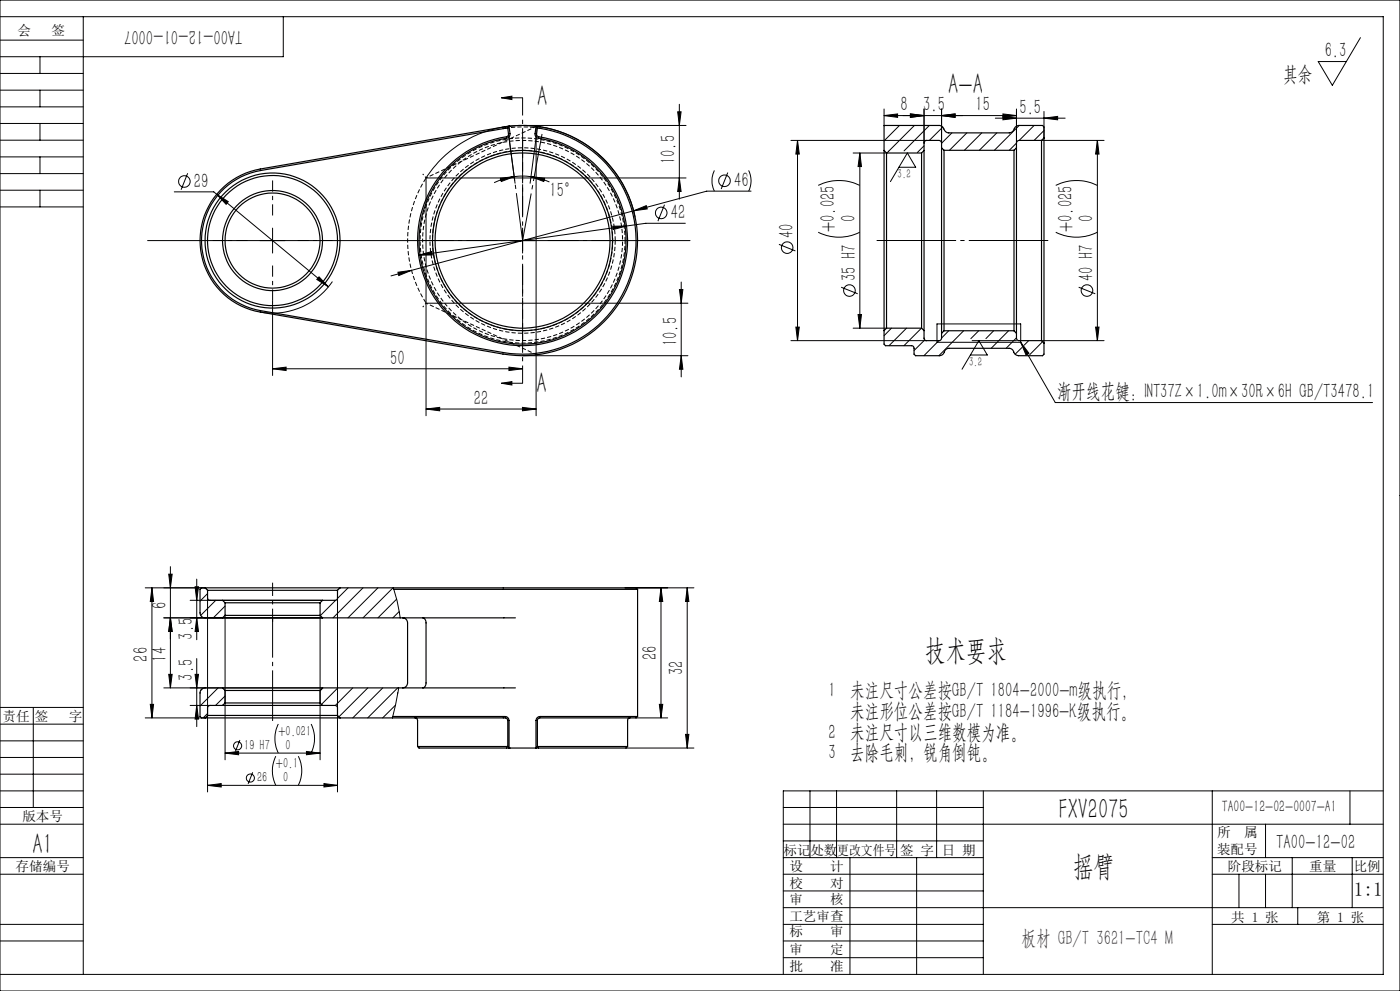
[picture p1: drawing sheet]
<svg xmlns="http://www.w3.org/2000/svg" width="420mm" height="297mm" viewBox="0 0 420 297" stroke-linecap="round" stroke-linejoin="round" font-family="sans-serif">
<path d="M127.8 53.3l27.5-12.8M126.8 72.1a30 30 0 0 0 44.5 26.3 30 30 0 0 0 1.5-51.7 30 30 0 0 0-46 23.6v1.8M160.6 106.1l-32.8-15.2" fill="none" stroke="#000" stroke-width=".3" stroke-dasharray="1.3 .6" stroke-dashoffset=".7" stroke-linecap="butt"/>
<path d="M160.6 38l.8-.1M160.6 106.1l.8 .2" fill="none" stroke="#000" stroke-width=".3" stroke-dasharray="1.3 .6" stroke-dashoffset=".4" stroke-linecap="butt"/>
<path d="M184.6 72.1a27.8 27.8 0 0 1-41.2 24.3 27.8 27.8 0 0 1-1.5-47.8 27.8 27.8 0 0 1 42.6 21.8l.1 1.7M161.2 106.3l-.6-.2M161.3 106.3h-.1" fill="none" stroke="#000" stroke-width=".3" stroke-dasharray="1.3 .6" stroke-linecap="butt"/>
<path d="M155.3 40.5l5.3-2.5" fill="none" stroke="#000" stroke-width=".3" stroke-dasharray="1.3 .6" stroke-dashoffset=".6" stroke-linecap="butt"/>
<path d="M183.8 72.1a27 27 0 0 0-40.1-23.7 27 27 0 0 0-1.4 46.5 27 27 0 0 0 41.5-21.1v-1.7" fill="none" stroke="#000" stroke-width=".3" stroke-dasharray="1.3 .6" stroke-dashoffset=".5" stroke-linecap="butt"/>
<path d="M127.8 53.3l-1-1.2M126.8 92l1-1.1" fill="none" stroke="#000" stroke-width=".3" stroke-dasharray="1.3 .6" stroke-dashoffset=".8" stroke-linecap="butt"/>
<path d="M127.8 90.9a34.5 34.5 0 0 1 0-37.6" fill="none" stroke="#000" stroke-width=".3" stroke-dasharray="1.3 .6" stroke-dashoffset="-.2" stroke-linecap="butt"/>
<path d="M151.6 38.4l5.1-.4 5.3 .4M187.5 72.1a30.8 30.8 0 0 0-45.6-26.9 30.8 30.8 0 0 0-1.5 52.9 30.8 30.8 0 0 0 47.1-24.2v-1.8" fill="none" stroke="#000" stroke-width=".3" stroke-dasharray="1.3 .6" stroke-dashoffset=".2" stroke-linecap="butt"/>
<g fill="none" stroke="#000" stroke-width=".35">
<path d="M152.3 38.3l.2 1.8-.2 .7a31.7 31.7 0 0 0-23.8 45.2 31.5 31.5 0 0 0 53.8 4.6 31.5 31.5 0 0 0-21-49.7l-.3-.5 .2-2.1M152.3 38.3l-74.2 12.8a21.3 21.3 0 0 0-17.6 21 21.3 21.3 0 0 0 17.6 21l72.9 12.6a34 34 0 0 0 39.4-28.5 34 34 0 0 0-29.2-38.9M152.7 37.8l.3 2.3a1.22 1.22 0 0 1-1 1.3 31.1 31.1 0 0 0-21.1 47.7 31.1 31.1 0 0 0 52.2-.4 31.1 31.1 0 0 0-21.8-47.4l-.5-.3-.3-.7 .3-2.5M152.7 37.8h.1M152.7 37.8a33.2 33.2 0 0 1 8.1 0M152.7 37.8l-1.2 .2M152.7 37.8l-.4 .5M160.8 37.8a34.5 34.5 0 0 1 30.1 39.3 34.5 34.5 0 0 1-40 29l-72.8-12.6a21.7 21.7 0 0 1-18.1-21.4 21.7 21.7 0 0 1 18.1-21.4l73.4-12.7M160.8 37.8h.1M160.8 37.8l.6 .1M160.8 37.8l.4 .5M265.2 45.1v54"/>
<path d="M265.2 45.1l.8 .8M266 45.9v52.5M266 45.9h10.5M276.5 45.9v52.5M277.2 45.1v54M277.2 45.1l-.7 .8M282.5 44.3v-1.4l-.5-.7-4-.1-.5 .1-.3 .5v2.4M282.5 44.3v55.6M282.5 44.3l.7 .7M283.2 45v54.1M283.2 45h21M304.2 45v54.1"/>
<path d="M304.9 44.3v55.6M304.9 44.3l-.7 .7M312.5 42.1v60M312.5 42.1l-7.1 .1-.5 .7v1.4M313.2 41.3v-3.2l-.4-.5h-7.1a1.85 1.85 0 0 0-1.7 1.6l-.5 .4-.7 .2h-18.2a2.59 2.59 0 0 1-1.8-1.8l-.9-.4h-16.7v7.5M313.2 41.3v61.5M313.2 41.3l-.7 .8M265.2 99.1v4l.4 .5h7.8a.73 .73 0 0 1 .8 .7v1.8l.5 .5h7.1a1.91 1.91 0 0 0 1.7-1.6l.9-.6h18.3a1.69 1.69 0 0 1 1.6 1.5l.3 .4 1 .3h7.2l.4-.5v-3.3M266 98.4l-.8 .7M266 98.4h10.5M276.5 98.4l.7 .7M277.2 99.1v2.4l.6 .6h4.2l.5-.8v-1.4"/>
<path d="M283.2 99.1l-.7 .8M283.2 99.1h21M304.2 99.1l.7 .8M304.9 99.9v1.4l.5 .8h7.1M312.5 102.1l.7 .7M61.5 176.2h-1l-.5 .4v7.1a1.51 1.51 0 0 0 1.5 1.5h5.2M61.5 176.2h40.5M61.5 176.2l.8 .7M62.3 176.9v2.4l.3 .5 4.1 .1M62.3 176.9h38.9M66.7 179.9h30.1M66.7 179.9l.8 .8"/>
<path d="M96.8 179.9l-.8 .8M101.2 176.9v2.4l-.3 .5-4.1 .1M102 176.2h88.8l.5 .4M102 176.2l-.8 .7M118.1 176.6h73.2M191.3 176.6v38.1M66.7 185.2h30.1M67.5 180.7h28.5M67.5 184.4h28.5M67.5 180.7v3.7M67.5 184.4l-.8 .8M96 184.4l.8 .8"/>
<path d="M96 180.7v3.7M96.8 185.2h57.8M120.8 185.2a1.51 1.51 0 0 1 1.5 1.5v18a1.51 1.51 0 0 1-1.5 1.5M126.8 185.2a1.28 1.28 0 0 1 1 1.5v18a1.25 1.25 0 0 1-1 1.5M61.5 215.2h40.5M62.3 214.4h38.9M62.3 214.4l-.8 .8M66.7 206.2h-5.2a1.57 1.57 0 0 0-1.5 1.5v7l.5 .5h1M66.7 211.4h-3.7l-.5 .2-.2 .4v2.4M66.7 206.2h30.1M66.7 211.4h30.1M66.7 206.2l.8 .7"/>
<path d="M67.5 206.9h28.5M67.5 210.7h28.5M67.5 206.9v3.8M67.5 210.7l-.8 .7M96 206.9v3.8M96 210.7l.8 .7M96.8 206.2h57.8M96.8 211.4h3.7l.5 .2 .2 .4v2.4M96.8 206.2l-.8 .7M101.2 214.4l.8 .8M102 215.2h49.3a.91 .91 0 0 1 1 .7v7.8M117.8 214.7h33.3a1.45 1.45 0 0 1 1.6 1.2v8.3"/>
<path d="M124.5 215.2l.6 .2 .2 .5v7.8M189 215.2l-.4 .1-.3 .5v7.9M191.3 214.7h-29.3a1.21 1.21 0 0 0-1.2 1.2v8.3M191.3 214.7l-.5 .5h-29.1l-.5 .7v7.8M125.3 223.7h27M125.3 223.7l.4 .5h27M152.3 223.7l.4 .5M152.7 224.2h8.1M152.7 224.2h.1M160.8 224.2h.1M161.2 223.7h27.1M161.2 223.7l-.4 .5"/>
<path d="M188.3 223.7l-.5 .5h-27"/>
<circle cx="81.7" cy="72.1" r="19.5"/>
<circle cx="81.8" cy="72.1" r="14.3"/>
<circle cx="81.8" cy="72.1" r="15"/>
<circle cx="81.8" cy="72.1" r="20.2"/>
<circle cx="156.8" cy="72.1" r="27"/>
<circle cx="156.8" cy="72.1" r="26.3"/>
</g>
<g fill="none" stroke="#000" stroke-width=".3">
<path d="M0 0h420v297h-420zM0 12h25M0 5h415v287h-415M12 17v5M25 5v287M85 5v12h-85M408.1 11.3l-8.4 14.3-4.2-7.2h8.4M0 22h25M0 27h25M0 32h25M0 37h25M12 27v5"/>
<path d="M12 37v5M150.4 29.3l3.2-.5v1zM150.4 29.3h6.4M156.8 37.6h49M160.8 37.8v86.8M203.3 33.5h1l-.5 4.1zM203.8 31.3v28.4M265.2 34.6l4.1-.5v1.1zM265.2 32.7v4.9M265.4 37.6l-.2 .1M269.8 37.6l-4.6 4.6M273.1 34.1l4.1 .5-4.1 .6z"/>
<path d="M274.3 37.6l-7.6 7.6M277.2 32.7v10.2M278.8 37.6l-7.6 7.6M282.5 32.7v10.2M282.5 34.6l4-.5v1.1zM282.8 38.1l-4 4M285.6 39.8l-3.1 3.1M290.1 39.8l-5.3 5.2M294.5 39.8l-5.2 5.2M298.6 35.4h20.9M299 39.8l-5.2 5.2M300.9 34.9l4 .5-4 .5z"/>
<path d="M300.9 34.1l4 .5-4 .6zM304.9 34.6h-39.7M304.9 32.7v10.2M305.8 37.6l-7.5 7.4M310.2 37.6l-4.4 4.5M313.2 35.4l4.1-.5v1zM313.2 33.4v7.9M313.2 39.1l-3 3M0 42h25M0 47h25M0 52h25M0 57h25"/>
<path d="M12 47v5M12 57v5M52.3 57.5h11.8l.9 .7M56.3 51.9l-2 5M65 58.2l3.5 2.2-.7 .8zM65 58.2l33.5 27.8M127.8 53.3h78M127.8 53.3v71.3M127.8 53.3a34.5 34.5 0 0 1 35.3-15.1 34.5 34.5 0 0 1 27.4 26.9M150.1 53.4l4.1-.5-3.8 1.5zM152.5 40.1l2 14.8M154.2 52.9l1.9-.1 3.2 .1"/>
<path d="M154.2 52.9l-3.6 .9-2.4 .9M159.3 52.9l4.1 .5-.3 1zM159.3 52.9l3.1 .7 2.4 .9M161 40.1l-2 14.8M203.8 53.3l.5 4.1h-1zM214.3 51.1a7.2 7.2 0 0 0 0 6.2M218.3 51.7l-1.9 5M224.6 51.1a6.9 6.9 0 0 1 0 6.2M225.3 57.3h-13.3l-88.6 23.7M237.3 42.1h40.7M239.3 42.1v60M239.3 42.1l.5 4.1h-1z"/>
<path d="M245.5 55.6a14.1 14.1 0 0 1 12.4 0M255.9 45.9h10.1M258 45.9l.4 4h-1zM258 45.9v52.5M266.6 45.3l-.5 .6M269.7 50.1h5l-2.5-4.2-5.1 8.5M277.2 43.7l-2 2M304.9 42.9l-2.1 2.1M312.5 42.1h18.7M316.7 55.6a14.1 14.1 0 0 1 12.5 0M329.2 42.1l.5 4.1h-1zM329.2 42.1v60"/>
<path d="M0 62h25M44.3 72.1h162.7M81.8 68.4v7.4M125.6 76.5l3.9-1.1 .2 1zM156.8 68.4v7.4M183.8 67.8l4.2-.1-4 1.1zM188 67.7l-62.4 8.8M190.1 63.2l3.8-1.6 .3 1zM199.4 61.3l-2 5M205.6 66.9h-11.9l-5.7 .8M233.7 73.2l4.9 2M245.5 69.6a13.8 13.8 0 0 0 12.4 0"/>
<path d="M316.7 69.6a13.8 13.8 0 0 0 12.5 0M81.8 90.1v22.4M95.7 83l2.8 3-3.5-2.3zM99.7 84.4a21.7 21.7 0 0 1-21.6 9.1M119.4 81.6l4-.6-3.8 1.6zM123.4 81l-6.1 1.7M127.8 90.9h78.6M203.8 86.8h1.1l-.5 4.1zM204.4 84.5v28.5M238.8 98h1l-.5 4.1zM252.3 86.1l5 1.9M255.9 98.4h10.1"/>
<path d="M257.4 94.3h1l-.4 4.1zM267.4 98.4l-2.2 2.2M272 98.4l-5.3 5.2M276.4 98.4l-5.2 5.2M281.1 97.1h25.1v5.5h-25.1zM284.6 99.1l-2.1 2.2M289.1 99.1l-7.4 7.5M293.6 99.1l-2.3 2.4M298.1 99.1l-2.3 2.4M302.6 99.1l-5.2 5.3M323.6 86.1l5 1.9M328.7 98h1l-.5 4.1z"/>
<path d="M81.8 110.5h75M81.8 110.5l4-.5v1.1zM150.4 114.9l3.2-.5v1zM150.4 114.9h6.4M152.7 110l4.1 .5-4.1 .6zM156.8 106.6h49.6M204.4 106.6l.5 4.1h-1.1zM237.3 102.1h40.7M277.4 101.9l-3.2 3.2M281.7 102.1l-4.5 4.5M291.1 106.4h5.1l-2.5-4.3-5.1 8.6M291.6 102.1h13.3"/>
<path d="M304.9 101.2l-3.1 3.2M306.2 102.6l2.5 3.3-.9 .5zM306.2 102.6l10.4 18h95.2M306.6 104.2l-2 1.9M308.6 102.1l-1.3 1.3M312.5 102.1h18.7M312.8 102.4l-3.9 3.9M127.8 122.6l4.1-.5v1zM127.8 122.6h33M156.7 122.1l4.1 .5-4.1 .5zM43.6 176.2h17.9M45.6 176.2l.5 4.1h-1z"/>
<path d="M45.6 176.2v39M50.6 172.1h1l-.5 4.1zM51.1 169.8v36.4M57 179.9h39.8M58.5 175.9h1l-.5 4zM59 173.6v18.1M62.3 179.2v58.1M62.3 177.9l-2.3 2.3M64.7 179.9l-4.5 4.5M100.7 179.9l-4.6 4.6M101.2 179.2v58.1M104.4 176.2l-3.2 3.1"/>
<path d="M108.9 176.2l-9 9M113.4 176.2l-9 9M117.9 176.2l-9 9M118 176.2l1.1 3.9 1 5.1M119 179.6l-5.6 5.6M187.5 176.2h20.7M198.3 176.2l.5 4.1h-1zM198.3 176.2v39M206.2 176.2l.5 4.1h-1zM206.2 176.2v48M49.1 185.2h47.7M51.1 185.2l.5 4.1h-1z"/>
<path d="M59 197.4v20.4M59 185.2l.5 4.1h-1zM67.5 184.4v43.3M67.5 181.6l-3.5 3.6M96 184.4v43.3M119.8 183.3l-1.9 1.9M0 212h25M0 217h25M10 212v30M43.6 215.2h17.9M45.1 211.1h1l-.5 4.1zM49.1 206.2h47.7"/>
<path d="M50.6 202.1h1l-.5 4.1zM57 211.4h6M58.5 202.1h1l-.5 4.1zM59 211.4l.5 4.1h-1zM60.7 206.4l-.5 .5M62.3 213.9l-1.4 1.3M65.4 206.2l-5.4 5.4M67.5 208.6l-2.8 2.8M83.5 217a9.7 9.7 0 0 0 0 8.7M93.3 217a9.7 9.7 0 0 1 0 8.7M96.9 206.2l-.9 .8M101.4 206.2l-5 4.9"/>
<path d="M105.8 206.2l-5.2 5.2M110.3 206.2l-8.6 8.6M114.8 206.2l-9 9M118.6 211.3l-3.8 3.9M119.3 206.2l-9 9M119.6 206.2l-1.9 9M190.8 215.2h9.5M197.8 211.1h1l-.5 4.1zM0 227h25M0 222h25M0 237h25M0 232h25"/>
<path d="M62.3 235.4h38.9M62.3 235.4l4.1-.6v1.1zM67.5 225.7h28.5M67.5 225.7l4.1-.5v1zM72 221.8l-1.4 3.4M75.8 231.5l-1.4 3.4M82.7 226.6a9.8 9.8 0 0 0 0 8.7M89.5 226.6a9.8 9.8 0 0 1 0 8.7M91.9 225.2l4.1 .5-4.1 .5zM97.2 234.8l4 .6-4 .5zM187.8 224.2h20.4M205.7 220.1h1l-.5 4.1z"/>
<path d="M243 237v20M251 237v20M269 237v20M281 237v20M295 237v55M363.7 237v55M405 237v10M415 237h-180v55M0 247h25M0 257h25M0 242h25M235 257h60"/>
<path d="M235 252h60M235 247h180M235 242h60M255 257v35M275 257v35M363.7 257h51.3M379.7 247v10M387.7 257v15M405.7 257v15M0 277h25M0 262h25M235 272h180"/>
<path d="M235 277h60M235 267h60M235 262h60M363.7 277h51.3M363.7 262h51.3M371.7 262v10M379.7 262v10M389.3 272v5M0 282h25M235 282h60M235 287h60"/>
<circle cx="55.3" cy="54.4" r="1.73"/>
<circle cx="217.3" cy="54.2" r="1.73"/>
<circle cx="198.4" cy="63.8" r="1.73"/>
<circle cx="236.2" cy="74.2" r="1.73"/>
<circle cx="254.8" cy="87.1" r="1.73"/>
<circle cx="326.1" cy="87.1" r="1.73"/>
<circle cx="71.3" cy="223.5" r="1.22"/>
<circle cx="75.1" cy="233.2" r="1.22"/>
</g>
<path d="M156.8 29.3v85.6" fill="none" stroke="#000" stroke-width=".3" stroke-dasharray="6.3 1.3 1.3 1.3" stroke-dashoffset="1" stroke-linecap="butt"/>
<path d="M314.5 72.1h-51.5" fill="none" stroke="#000" stroke-width=".3" stroke-dasharray="30.5 1.3 1.3 1.3" stroke-dashoffset="6.6" stroke-linecap="butt"/>
<path d="M81.8 186.4v-11.8" fill="none" stroke="#000" stroke-width=".3" stroke-dasharray="30.5 1.3 1.3 1.3" stroke-dashoffset="26.5" stroke-linecap="butt"/>
<path d="M81.8 216.1v-30.7" fill="none" stroke="#000" stroke-width=".3" stroke-dasharray="30.5 1.3 1.3 1.3" stroke-dashoffset="15.3" stroke-linecap="butt"/>
<path d="M74.3 72.1h-10.5M81.8 64.6v-10.5M81.8 79.6v10.5M89.3 72.1h10.5" fill="none" stroke="#000" stroke-width=".3" stroke-dasharray="30.5 1.3 1.3 1.3" stroke-dashoffset="27.1" stroke-linecap="butt"/>
<path d="M149.3 72.1h-22.5M156.8 64.6v-22.5M156.8 79.6v22.5M164.3 72.1h22.5" fill="none" stroke="#000" stroke-width=".3" stroke-dasharray="30.5 1.3 1.3 1.3" stroke-dashoffset="21.1" stroke-linecap="butt"/>
<path d="M156.8 72.1l-4.3-32.2M156.8 72.1l5.8-32" fill="none" stroke="#000" stroke-width=".3" stroke-dasharray="30.5 1.3 1.3 1.3" stroke-dashoffset="16.2" stroke-linecap="butt"/>
<g fill="#000">
<path d="M150.4 29.3l3.2-.5v1zM150.4 114.9l3.2-.5v1z"/>
<path d="M273.1 34.1l4.1 .5-4.1 .6zM282.5 34.6l4-.5v1.1z"/>
<path d="M282.5 34.6l4-.5v1.1zM300.9 34.1l4 .5-4 .6z"/>
<path d="M203.8 53.3l.5 4.1h-1zM203.3 33.5h1l-.5 4.1zM51.1 185.2l.5 4.1h-1zM50.6 172.1h1l-.5 4.1z"/>
<path d="M258 45.9l.4 4h-1zM257.4 94.3h1l-.4 4.1z"/>
<path d="M95.7 83l-.7 .7 3.5 2.3zM65 58.2l2.8 3 .7-.8zM159.3 52.9l4.1 .5-.3 1zM150.1 53.4l4.1-.5-3.8 1.5zM125.6 76.5l4.1-.1-.2-1zM183.8 67.8l.2 1 4-1.1zM119.4 81.6l.2 1 3.8-1.6zM190.1 63.2l4.1-.6-.3-1zM265.2 34.6l4.1-.5v1.1zM273.1 34.1l4.1 .5-4.1 .6zM300.9 34.9l4 .5-4 .5zM313.2 35.4l4.1-.5v1zM306.2 102.6l2.5 3.3-.9 .5z"/>
<path d="M203.8 86.8h1.1l-.5 4.1zM204.4 106.6l.5 4.1h-1.1zM198.3 176.2l.5 4.1h-1zM197.8 211.1h1l-.5 4.1zM206.2 176.2l.5 4.1h-1zM205.7 220.1h1l-.5 4.1zM45.6 176.2l.5 4.1h-1zM45.1 211.1h1l-.5 4.1zM58.5 202.1h1l-.5 4.1zM59 211.4l.5 4.1h-1zM329.2 42.1l.5 4.1h-1zM328.7 98h1l-.5 4.1zM239.3 42.1l.5 4.1h-1zM238.8 98h1l-.5 4.1z"/>
<path d="M81.8 110.5l4-.5v1.1zM152.7 110l4.1 .5-4.1 .6z"/>
<path d="M156.7 122.1l4.1 .5-4.1 .5zM127.8 122.6l4.1-.5v1z"/>
<path d="M59 185.2l.5 4.1h-1zM58.5 175.9h1l-.5 4zM50.6 202.1h1l-.5 4.1zM51.1 185.2l.5 4.1h-1z"/>
<path d="M67.5 225.7l4.1-.5v1zM91.9 225.2l4.1 .5-4.1 .5zM62.3 235.4l4.1-.6v1.1zM97.2 234.8l4 .6-4 .5z"/>
</g>
<g font-size="8.8">
<text x="284.4" y="28.2">A-A</text>
<text x="161.1" y="31.7">A</text>
<text x="160.9" y="117.9">A</text>
<text x="277.6" y="197.7">技术要求</text>
<text x="317.5" y="245.6">FXV2075</text>
<text x="9.8" y="256.1">A1</text>
<text x="321.9" y="262.6">摇臂</text>
</g>
<g font-size="6.3">
<text x="72.8" y="9" transform="rotate(-180 72.8 9)">TA00-12-01-0007</text>
<text x="397.4" y="17.2">6.3</text>
<text x="385" y="24.3">其余</text>
<text x="270.1" y="33.4">8</text>
<text x="277" y="33.4">3.5</text>
<text x="292.7" y="33.4">15</text>
<text x="305.8" y="34.1">5.5</text>
<text x="202.6" y="49.3" transform="rotate(-90 202.6 49.3)">10.5</text>
<text x="58.2" y="56.2">29</text>
<text x="164.8" y="59.1">15°</text>
<text x="220.2" y="56">46</text>
<text x="201.2" y="65.7">42</text>
<text x="238" y="71.3" transform="rotate(-90 238 71.3)">40</text>
<text x="250.5" y="69.6" transform="rotate(-90 250.5 69.6)">+0.025</text>
<text x="256.7" y="66.5" transform="rotate(-90 256.7 66.5)">0</text>
<text x="321.7" y="69.6" transform="rotate(-90 321.7 69.6)">+0.025</text>
<text x="328" y="66.5" transform="rotate(-90 328 66.5)">0</text>
<text x="256.7" y="84.2" transform="rotate(-90 256.7 84.2)">35 H7</text>
<text x="328" y="84.2" transform="rotate(-90 328 84.2)">40 H7</text>
<text x="203.1" y="103.7" transform="rotate(-90 203.1 103.7)">10.5</text>
<text x="117.1" y="109.3">50</text>
<text x="317.1" y="119.4">渐开线花键：INT37Z×1.0m×30R×6H GB/T3478.1</text>
<text x="142.2" y="121.3">22</text>
<text x="49.9" y="182.5" transform="rotate(-90 49.9 182.5)">6</text>
<text x="57.8" y="191.7" transform="rotate(-90 57.8 191.7)">3.5</text>
<text x="197.1" y="197.8" transform="rotate(-90 197.1 197.8)">26</text>
<text x="44.4" y="198.3" transform="rotate(-90 44.4 198.3)">26</text>
<text x="49.9" y="198.3" transform="rotate(-90 49.9 198.3)">14</text>
<text x="57.8" y="203.9" transform="rotate(-90 57.8 203.9)">3.5</text>
<text x="204.9" y="202.3" transform="rotate(-90 204.9 202.3)">32</text>
<text x="248.5" y="208.9">1 未注尺寸公差按GB/T 1804-2000-m级执行，</text>
<text x="255.1" y="215.1">未注形位公差按GB/T 1184-1996-K级执行。</text>
<text x="248.5" y="221.4">2 未注尺寸以三维数模为准。</text>
<text x="248.5" y="227.6">3 去除毛刺，锐角倒钝。</text>
<text x="382.9" y="254.4">TA00-12-02</text>
</g>
<text font-size="6.3" fill="#400040" x="306.5" y="283.3">板材 GB/T 3621-TC4 M</text>
<text font-size="5.8" x="406.1" y="268.4">1:1</text>
<text font-size="5" x="366.6" y="243.4">TA00-12-02-0007-A1</text>
<g font-size="4.4">
<text x="83.5" y="220.4">+0.021</text>
<text x="73.3" y="224.8">19 H7</text>
<text x="85.7" y="224.8">0</text>
<text x="82.8" y="230.1">+0.1</text>
<text x="77.1" y="234.5">26</text>
<text x="84.9" y="234.4">0</text>
</g>
<g font-size="4.1">
<text x="5.3" y="10.6">会</text>
<text x="15.4" y="10.6">签</text>
<text x=".8" y="216.1">责任</text>
<text x="10.4" y="216.1">签</text>
<text x="20.6" y="216.1">字</text>
<text x="6.7" y="246.1">版本号</text>
<text x="365.1" y="251">所</text>
<text x="373.3" y="251">属</text>
<text x="235.1" y="256.1">标记</text>
<text x="243.1" y="256.1">处数</text>
<text x="251.2" y="256.1">更改文件号</text>
<text x="270" y="256.1">签 字</text>
<text x="282.6" y="256.1">日 期</text>
<text x="365.1" y="256">装配号</text>
<text x="4.7" y="261.1">存储编号</text>
<text x="236.8" y="260.9">设</text>
<text x="249" y="260.9">计</text>
<text x="368.4" y="260.9">阶段标记</text>
<text x="392.7" y="260.9">重量</text>
<text x="406.1" y="260.9">比例</text>
<text x="236.8" y="266.1">校</text>
<text x="249" y="266.1">对</text>
<text x="236.8" y="270.9">审</text>
<text x="249" y="270.9">核</text>
<text x="236.8" y="276.1">工艺审查</text>
<text x="236.8" y="280.7">标</text>
<text x="249" y="280.7">审</text>
<text x="369.4" y="276.4">共 1 张</text>
<text x="395" y="276.4">第 1 张</text>
<text x="236.8" y="286">审</text>
<text x="249" y="286">定</text>
<text x="236.8" y="291">批</text>
<text x="249" y="291">准</text>
</g>
<g font-size="3.8">
<text x="269.3" y="53.4">3.2</text>
<text x="290.8" y="109.7">3.2</text>
</g>
</svg>
